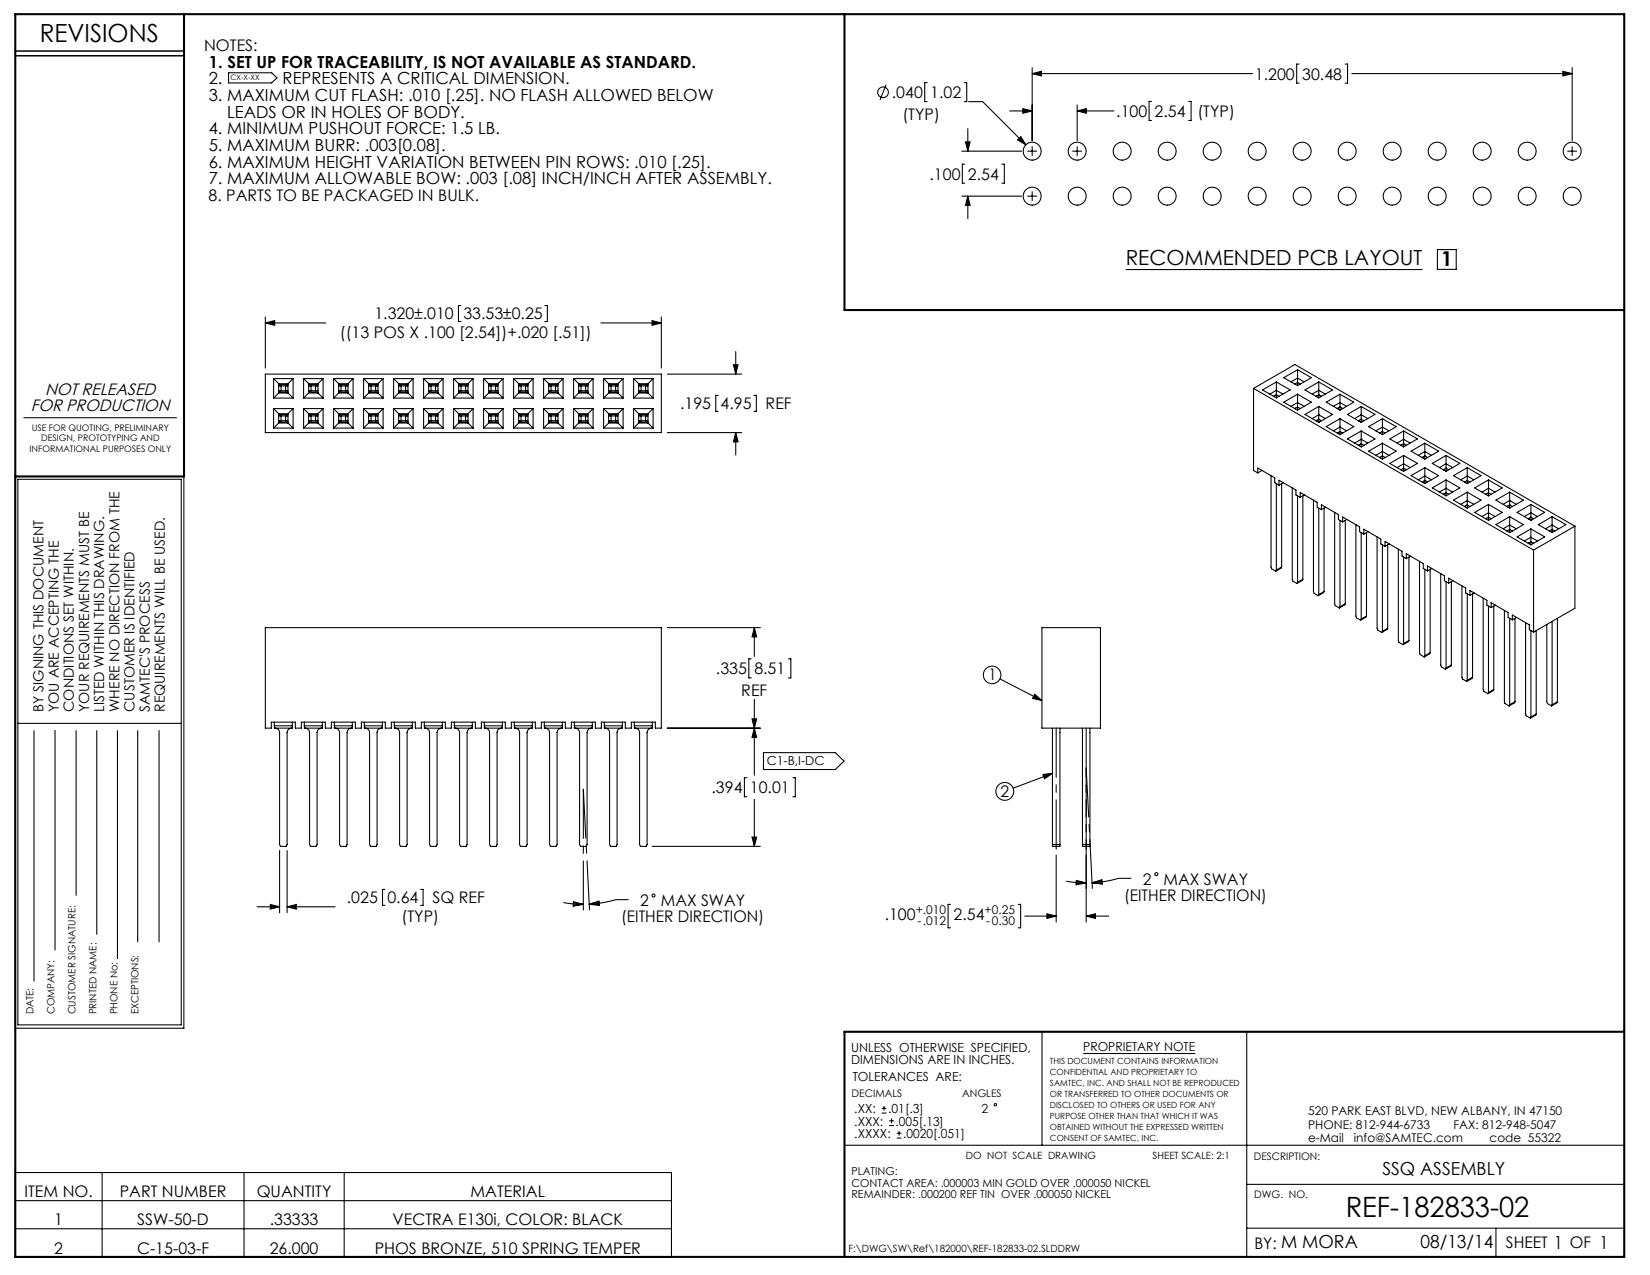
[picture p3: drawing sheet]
<svg xmlns="http://www.w3.org/2000/svg" width="279mm" height="216mm" viewBox="0 0 279 216" stroke-linecap="round" stroke-linejoin="round" font-family="sans-serif">
<g fill="none" stroke="#000" stroke-width=".18">
<path d="M38.7 12.3h7.3l.9 .9-.9 .8h-7.3zM150 14.3l-1 2.6M157 14h-.4v3.2h.4M163.3 14h.4v3.2h-.4M164 17.2h2.4l7.3 7.3M171 18.8h3.8M173.2 18.4l1.6 .4-1.6 .4zM174.8 12.5l1.6-.4v.8zM174.8 11.4v12.4M174.8 12.5h37.3M182.4 17.8v6M182.4 18.8h6.2"/>
<path d="M182.4 18.8l1.6-.4v.8zM195 17.2h-.4v3.2h.4M201.3 17.2h.4v3.2h-.4M220 10.9h-.4v3.2h.4M227.8 10.9h.4v3.2h-.4M228.9 12.5h37.3M264.6 12.1l1.6 .4-1.6 .4zM266.2 11.4v12.4M162.9 25.6h10.1M162.9 33.2h10.1M163.4 27.8h-.4v3.2h.4M163.5 24h.8l-.4 1.6z"/>
<path d="M163.9 21.8v3.8M163.9 33.2v3.8M163.9 33.2l.4 1.6h-.8zM169.7 27.8h.4v3.2h-.4M172.3 23.7l.6-.6 .8 1.4zM174 25.6h1.5M174 33.2h1.5M174.8 24.8v1.6M174.8 32.5v1.5M181.6 25.6h1.6M182.4 24.8v1.6M265.5 25.6h1.5"/>
<path d="M266.2 24.8v1.6M44.9 54.7l1.6-.4v.8zM44.9 53.7v8.6M44.9 54.7h10.3M78 51.7h-.4v2.7h.4M92.3 51.7h.4v2.7h-.4M101.8 54.7h10.2M110.4 54.3l1.6 .4-1.6 .4zM112 53.7v8.6M124.6 59.5v3.8M190.6 45.6h50.3M243.4 42.3h3.2v3.3h-3.2z"/>
<path d="M4 70.7h25.9M44.9 63.3h67.1v10h-67.1zM46.3 64.1h3.3M46.3 64.1v3.3M46.3 69.2v3.3M46.3 67.4h3.3M46.3 69.2h3.3M46.3 72.5h3.3M46.3 64.1l.9 .9M46.3 69.2l.9 .9M47.2 66.2h.4M47.2 65.4h.4"/>
<path d="M47.2 71.2h.4M47.2 70.4h.4M47.2 65.1h1.6M47.2 66.4h1.6M47.2 70.2h1.6M47.2 71.5h1.6M47.2 65h1.6M47.2 66.5l-.9 .9M47.2 65v1.5M47.2 70.1v1.5M47.2 71.6l-.9 .9M47.2 66.5h1.6"/>
<path d="M47.2 70.1h1.6M47.2 71.6h1.6M47.6 66.2h.8M47.6 65.4h.8M47.6 71.2h.8M47.6 70.4h.8M47.6 65.4v.8M47.6 70.4v.8M48.4 66.2h.4M48.4 65.4h.4M48.4 71.2h.4M48.4 70.4h.4"/>
<path d="M48.4 65.4v.8M48.4 70.4v.8M48.8 66.5l.8 .9M48.8 65v1.5M48.8 70.1v1.5M48.8 71.6l.8 .9M49.6 64.1v3.3M49.6 69.2v3.3M49.6 64.1l-.8 .9M49.6 69.2l-.8 .9M51.4 64.1h3.3M51.4 67.4h3.3"/>
<path d="M51.4 69.2h3.3M51.4 72.5h3.3M51.4 64.1v3.3M51.4 69.2v3.3M51.4 69.2l.9 .9M51.4 64.1l.9 .9M52.3 66.2h.4M52.3 65.4h.4M52.3 71.2h.4M52.3 70.4h.4M52.3 65.1h1.5M52.3 66.4h1.5"/>
<path d="M52.3 70.2h1.5M52.3 71.5h1.5M52.3 65h1.5M52.3 66.5l-.9 .9M52.3 65v1.5M52.3 70.1v1.5M52.3 71.6l-.9 .9M52.3 66.5h1.5M52.3 70.1h1.5M52.3 71.6h1.5M52.7 66.2h.7M52.7 65.4h.7"/>
<path d="M52.7 71.2h.7M52.7 70.4h.7M52.7 65.4v.8M52.7 70.4v.8M53.4 66.2h.4M53.4 65.4h.4M53.4 71.2h.4M53.4 70.4h.4M53.4 65.4v.8M53.4 70.4v.8M53.8 71.6l.9 .9M53.8 66.5l.9 .9"/>
<path d="M53.8 65v1.5M53.8 70.1v1.5M54.7 64.1v3.3M54.7 69.2v3.3M54.7 64.1l-.9 .9M54.7 69.2l-.9 .9M56.5 64.1h3.3M56.5 67.4h3.3M56.5 69.2h3.3M56.5 72.5h3.3M56.5 64.1v3.3M56.5 69.2v3.3"/>
<path d="M56.5 69.2l.9 .9M56.5 64.1l.9 .9M57.4 71.2h.4M57.4 70.4h.4M57.4 66.2h.4M57.4 65.4h.4M57.4 65.1h1.5M57.4 66.4h1.5M57.4 70.2h1.5M57.4 71.5h1.5M57.4 65h1.5M57.4 65v1.5"/>
<path d="M57.4 70.1v1.5M57.4 66.5l-.9 .9M57.4 71.6l-.9 .9M57.4 66.5h1.5M57.4 70.1h1.5M57.4 71.6h1.5M57.8 71.2h.7M57.8 70.4h.7M57.8 66.2h.7M57.8 65.4h.7M57.8 65.4v.8M57.8 70.4v.8"/>
<path d="M58.5 71.2h.4M58.5 70.4h.4M58.5 66.2h.4M58.5 65.4h.4M58.5 65.4v.8M58.5 70.4v.8M58.9 71.6l.9 .9M58.9 66.5l.9 .9M58.9 65v1.5M58.9 70.1v1.5M59.8 64.1v3.3M59.8 69.2v3.3"/>
<path d="M59.8 64.1l-.9 .9M59.8 69.2l-.9 .9M61.6 64.1h3.3M61.6 67.4h3.3M61.6 69.2h3.3M61.6 72.5h3.3M61.6 64.1v3.3M61.6 69.2v3.3M61.6 69.2l.8 .9M61.6 64.1l.8 .9M62.4 71.2h.4M62.4 70.4h.4"/>
<path d="M62.4 66.2h.4M62.4 65.4h.4M62.4 65.1h1.6M62.4 66.4h1.6M62.4 70.2h1.6M62.4 71.5h1.6M62.4 65h1.6M62.4 66.5l-.8 .9M62.4 65v1.5M62.4 70.1v1.5M62.4 71.6l-.8 .9M62.4 66.5h1.6"/>
<path d="M62.4 70.1h1.6M62.4 71.6h1.6M62.8 71.2h.8M62.8 70.4h.8M62.8 66.2h.8M62.8 65.4h.8M62.8 65.4v.8M62.8 70.4v.8M63.6 71.2h.4M63.6 70.4h.4M63.6 66.2h.4M63.6 65.4h.4"/>
<path d="M63.6 65.4v.8M63.6 70.4v.8M64 66.5l.9 .9M64 65v1.5M64 70.1v1.5M64 71.6l.9 .9M64.9 64.1v3.3M64.9 69.2v3.3M64.9 64.1l-.9 .9M64.9 69.2l-.9 .9M66.6 64.1h3.3M66.6 67.4h3.3"/>
<path d="M66.6 69.2h3.3M66.6 72.5h3.3M66.6 64.1v3.3M66.6 69.2v3.3M66.6 69.2l.9 .9M66.6 64.1l.9 .9M67.5 71.2h.4M67.5 70.4h.4M67.5 66.2h.4M67.5 65.4h.4M67.5 65.1h1.6M67.5 66.4h1.6"/>
<path d="M67.5 70.2h1.6M67.5 71.5h1.6M67.5 65h1.6M67.5 71.6l-.9 .9M67.5 65v1.5M67.5 70.1v1.5M67.5 66.5l-.9 .9M67.5 66.5h1.6M67.5 70.1h1.6M67.5 71.6h1.6M67.9 71.2h.8M67.9 70.4h.8"/>
<path d="M67.9 66.2h.8M67.9 65.4h.8M67.9 65.4v.8M67.9 70.4v.8M68.7 71.2h.4M68.7 70.4h.4M68.7 66.2h.4M68.7 65.4h.4M68.7 65.4v.8M68.7 70.4v.8M69.1 71.6l.8 .9M69.1 66.5l.8 .9"/>
<path d="M69.1 65v1.5M69.1 70.1v1.5M69.9 64.1v3.3M69.9 69.2v3.3M69.9 69.2l-.8 .9M69.9 64.1l-.8 .9M71.7 64.1h3.3M71.7 67.4h3.3M71.7 69.2h3.3M71.7 72.5h3.3M71.7 64.1v3.3M71.7 69.2v3.3"/>
<path d="M71.7 64.1l.9 .9M71.7 69.2l.9 .9M72.6 71.2h.4M72.6 70.4h.4M72.6 66.2h.4M72.6 65.4h.4M72.6 65.1h1.6M72.6 66.4h1.6M72.6 70.2h1.6M72.6 71.5h1.6M72.6 65h1.6M72.6 66.5l-.9 .9"/>
<path d="M72.6 71.6l-.9 .9M72.6 65v1.5M72.6 70.1v1.5M72.6 66.5h1.6M72.6 70.1h1.6M72.6 71.6h1.6M73 71.2h.8M73 70.4h.8M73 66.2h.8M73 65.4h.8M73 65.4v.8M73 70.4v.8"/>
<path d="M73.8 71.2h.4M73.8 70.4h.4M73.8 66.2h.4M73.8 65.4h.4M73.8 65.4v.8M73.8 70.4v.8M74.2 66.5l.8 .9M74.2 65v1.5M74.2 70.1v1.5M74.2 71.6l.8 .9M75 64.1v3.3M75 69.2v3.3"/>
<path d="M75 64.1l-.8 .9M75 69.2l-.8 .9M76.8 64.1h3.3M76.8 67.4h3.3M76.8 69.2h3.3M76.8 72.5h3.3M76.8 64.1v3.3M76.8 69.2v3.3M76.8 69.2l.9 .9M76.8 64.1l.9 .9M77.7 71.2h.4M77.7 70.4h.4"/>
<path d="M77.7 66.2h.4M77.7 65.4h.4M77.7 65.1h1.5M77.7 66.4h1.5M77.7 70.2h1.5M77.7 71.5h1.5M77.7 65h1.5M77.7 66.5l-.9 .9M77.7 65v1.5M77.7 70.1v1.5M77.7 71.6l-.9 .9M77.7 66.5h1.5"/>
<path d="M77.7 70.1h1.5M77.7 71.6h1.5M78.1 71.2h.7M78.1 70.4h.7M78.1 66.2h.7M78.1 65.4h.7M78.1 65.4v.8M78.1 70.4v.8M78.8 71.2h.4M78.8 70.4h.4M78.8 66.2h.4M78.8 65.4h.4"/>
<path d="M78.8 65.4v.8M78.8 70.4v.8M79.2 71.6l.9 .9M79.2 66.5l.9 .9M79.2 65v1.5M79.2 70.1v1.5M80.1 64.1v3.3M80.1 69.2v3.3M80.1 64.1l-.9 .9M80.1 69.2l-.9 .9M81.9 64.1h3.3M81.9 67.4h3.3"/>
<path d="M81.9 69.2h3.3M81.9 72.5h3.3M81.9 64.1v3.3M81.9 69.2v3.3M81.9 69.2l.9 .9M81.9 64.1l.9 .9M82.8 71.2h.4M82.8 70.4h.4M82.8 66.2h.4M82.8 65.4h.4M82.8 65.1h1.5M82.8 66.4h1.5"/>
<path d="M82.8 70.2h1.5M82.8 71.5h1.5M82.8 65h1.5M82.8 66.5l-.9 .9M82.8 71.6l-.9 .9M82.8 65v1.5M82.8 70.1v1.5M82.8 66.5h1.5M82.8 70.1h1.5M82.8 71.6h1.5M83.2 71.2h.7M83.2 70.4h.7"/>
<path d="M83.2 66.2h.7M83.2 65.4h.7M83.2 65.4v.8M83.2 70.4v.8M83.9 71.2h.4M83.9 70.4h.4M83.9 66.2h.4M83.9 65.4h.4M83.9 65.4v.8M83.9 70.4v.8M84.3 66.5l.9 .9M84.3 65v1.5"/>
<path d="M84.3 70.1v1.5M84.3 71.6l.9 .9M85.2 64.1v3.3M85.2 69.2v3.3M85.2 64.1l-.9 .9M85.2 69.2l-.9 .9M87 64.1h3.3M87 67.4h3.3M87 69.2h3.3M87 72.5h3.3M87 64.1v3.3M87 69.2v3.3"/>
<path d="M87 69.2l.8 .9M87 64.1l.8 .9M87.8 71.2h.4M87.8 70.4h.4M87.8 66.2h.4M87.8 65.4h.4M87.8 65.1h1.6M87.8 66.4h1.6M87.8 70.2h1.6M87.8 71.5h1.6M87.8 65h1.6M87.8 66.5l-.8 .9"/>
<path d="M87.8 71.6l-.8 .9M87.8 65v1.5M87.8 70.1v1.5M87.8 66.5h1.6M87.8 70.1h1.6M87.8 71.6h1.6M88.2 71.2h.8M88.2 70.4h.8M88.2 66.2h.8M88.2 65.4h.8M88.2 65.4v.8M88.2 70.4v.8"/>
<path d="M89 71.2h.4M89 70.4h.4M89 66.2h.4M89 65.4h.4M89 65.4v.8M89 70.4v.8M89.4 71.6l.9 .9M89.4 66.5l.9 .9M89.4 65v1.5M89.4 70.1v1.5M90.3 64.1v3.3M90.3 69.2v3.3"/>
<path d="M90.3 64.1l-.9 .9M90.3 69.2l-.9 .9M92 64.1h3.3M92 67.4h3.3M92 69.2h3.3M92 72.5h3.3M92 64.1v3.3M92 69.2v3.3M92 69.2l.9 .9M92 64.1l.9 .9M92.9 66.2h.4M92.9 65.4h.4"/>
<path d="M92.9 71.2h.4M92.9 70.4h.4M92.9 65.1h1.6M92.9 66.4h1.6M92.9 70.2h1.6M92.9 71.5h1.6M92.9 65h1.6M92.9 71.6l-.9 .9M92.9 66.5l-.9 .9M92.9 65v1.5M92.9 70.1v1.5M92.9 66.5h1.6"/>
<path d="M92.9 70.1h1.6M92.9 71.6h1.6M93.3 66.2h.8M93.3 65.4h.8M93.3 71.2h.8M93.3 70.4h.8M93.3 65.4v.8M93.3 70.4v.8M94.1 66.2h.4M94.1 65.4h.4M94.1 71.2h.4M94.1 70.4h.4"/>
<path d="M94.1 65.4v.8M94.1 70.4v.8M94.5 71.6l.8 .9M94.5 66.5l.8 .9M94.5 65v1.5M94.5 70.1v1.5M95.3 64.1v3.3M95.3 69.2v3.3M95.3 69.2l-.8 .9M95.3 64.1l-.8 .9M97.1 64.1h3.3M97.1 67.4h3.3"/>
<path d="M97.1 69.2h3.3M97.1 72.5h3.3M97.1 64.1v3.3M97.1 69.2v3.3M97.1 64.1l.9 .9M97.1 69.2l.9 .9M98 71.2h.4M98 70.4h.4M98 66.2h.4M98 65.4h.4M98 65.1h1.6M98 66.4h1.6"/>
<path d="M98 70.2h1.6M98 71.5h1.6M98 71.6l-.9 .9M98 65h1.6M98 66.5l-.9 .9M98 65v1.5M98 70.1v1.5M98 66.5h1.6M98 70.1h1.6M98 71.6h1.6M98.4 71.2h.8M98.4 70.4h.8"/>
<path d="M98.4 66.2h.8M98.4 65.4h.8M98.4 65.4v.8M98.4 70.4v.8M99.2 71.2h.4M99.2 70.4h.4M99.2 66.2h.4M99.2 65.4h.4M99.2 65.4v.8M99.2 70.4v.8M99.6 66.5l.8 .9M99.6 71.6l.8 .9"/>
<path d="M99.6 65v1.5M99.6 70.1v1.5M100.4 64.1v3.3M100.4 69.2v3.3M100.4 69.2l-.8 .9M100.4 64.1l-.8 .9M102.2 64.1h3.3M102.2 67.4h3.3M102.2 69.2h3.3M102.2 72.5h3.3M102.2 64.1v3.3M102.2 69.2v3.3"/>
<path d="M102.2 64.1l.9 .9M102.2 69.2l.9 .9M103.1 66.2h.4M103.1 65.4h.4M103.1 71.2h.4M103.1 70.4h.4M103.1 65.1h1.5M103.1 66.4h1.5M103.1 70.2h1.5M103.1 71.5h1.5M103.1 66.5l-.9 .9M103.1 65h1.5"/>
<path d="M103.1 65v1.5M103.1 70.1v1.5M103.1 71.6l-.9 .9M103.1 66.5h1.5M103.1 70.1h1.5M103.1 71.6h1.5M103.5 66.2h.7M103.5 65.4h.7M103.5 71.2h.7M103.5 70.4h.7M103.5 65.4v.8M103.5 70.4v.8"/>
<path d="M104.2 66.2h.4M104.2 65.4h.4M104.2 71.2h.4M104.2 70.4h.4M104.2 65.4v.8M104.2 70.4v.8M104.6 66.5l.9 .9M104.6 65v1.5M104.6 70.1v1.5M104.6 71.6l.9 .9M105.5 64.1v3.3M105.5 69.2v3.3"/>
<path d="M105.5 64.1l-.9 .9M105.5 69.2l-.9 .9M107.3 64.1h3.3M107.3 67.4h3.3M107.3 69.2h3.3M107.3 72.5h3.3M107.3 64.1v3.3M107.3 69.2v3.3M107.3 69.2l.9 .9M107.3 64.1l.9 .9M108.2 66.2h.4M108.2 65.4h.4"/>
<path d="M108.2 71.2h.4M108.2 70.4h.4M108.2 65.1h1.5M108.2 66.4h1.5M108.2 70.2h1.5M108.2 71.5h1.5M108.2 65h1.5M108.2 66.5l-.9 .9M108.2 65v1.5M108.2 70.1v1.5M108.2 66.5h1.5M108.2 70.1h1.5"/>
<path d="M108.2 71.6l-.9 .9M108.2 71.6h1.5M108.6 66.2h.7M108.6 65.4h.7M108.6 71.2h.7M108.6 70.4h.7M108.6 65.4v.8M108.6 70.4v.8M109.3 66.2h.4M109.3 65.4h.4M109.3 71.2h.4M109.3 70.4h.4"/>
<path d="M109.3 65.4v.8M109.3 70.4v.8M109.7 71.6l.9 .9M109.7 66.5l.9 .9M109.7 65v1.5M109.7 70.1v1.5M110.6 64.1v3.3M110.6 69.2v3.3M110.6 64.1l-.9 .9M110.6 69.2l-.9 .9M113 63.3h12.6M113 73.3h12.6"/>
<path d="M121.6 66.9h-.4v2.8h.4M124.2 61.8h.8l-.4 1.5zM124.6 73.3l.4 1.5h-.8zM124.6 73.3v3.8M127.7 66.9h.4v2.8h-.4M212.3 65.8v13.9l.7 .4M212.3 65.8l47.4 27.3M212.3 65.8l7-4.1 47.4 27.4M213.7 79.7l-.7 .4M215 66.7l1.1-.6 1.1 .6M215.7 67.1l.4-.3 .5 .3M215.8 67v.2"/>
<path d="M216.1 64.7v2.7M216.1 64.7l2.4 1.3-2.4 1.4M216.1 64.7l-2.3 1.3 2.3 1.4M218.6 68.8l1.1-.6 1.1 .6M218.6 64.7l1.1-.7 1.1 .7M219.3 65l.4-.2 .5 .2M219.3 69.2l.4-.3 .5 .3M219.4 65v.1M219.4 69.1v.2M219.7 62.6v2.7M219.7 66.8v2.7M219.7 62.6l2.4 1.4-2.4 1.3"/>
<path d="M219.7 62.6l-2.3 1.4 2.3 1.3M219.7 66.8l2.4 1.3-2.4 1.4M219.7 66.8l-2.3 1.3 2.3 1.4M222.2 70.9l1.1-.7 1.1 .7M222.2 66.7l1.1-.6 1.1 .6M222.8 71.3l.5-.3 .5 .3M222.8 67.1l.5-.3 .5 .3M223 67v.2M223 71.2v.1M223.3 64.7v2.7M223.3 68.8v2.7M223.3 64.7l2.3 1.3-2.3 1.4"/>
<path d="M223.3 64.7l-2.3 1.3 2.3 1.4M223.3 68.8l2.3 1.4-2.3 1.3M223.3 68.8l-2.3 1.4 2.3 1.3M225.8 73l1.1-.7 1.1 .7M225.8 68.8l1.1-.6 1.1 .6M226.4 73.3l.5-.2 .5 .2M226.4 69.2l.5-.3 .5 .3M226.6 69.1v.2M226.6 73.3v.1M226.9 66.8v2.7M226.9 70.9v2.7M226.9 66.8l-2.3 1.3 2.3 1.4"/>
<path d="M226.9 70.9l2.3 1.4-2.3 1.3M226.9 66.8l2.3 1.3-2.3 1.4M226.9 70.9l-2.3 1.4 2.3 1.3M229.4 75l1.1-.6 1.1 .6M229.4 70.9l1.1-.7 1.1 .7M230 75.4l.5-.3 .5 .3M230 71.3l.5-.3 .5 .3M230.2 71.2v.1M230.2 75.3v.2M230.5 68.8v2.7M230.5 73v2.7M230.5 68.8l-2.3 1.4 2.3 1.3"/>
<path d="M230.5 73l2.3 1.3-2.3 1.4M230.5 73l-2.3 1.3 2.3 1.4M230.5 68.8l2.3 1.4-2.3 1.3M233 77.1l1.1-.6 1.1 .6M233 73l1.1-.7 1.1 .7M233.6 77.5l.5-.3 .5 .3M233.6 73.3l.5-.2 .5 .2M233.7 73.3v.1M233.7 77.4v.1M234.1 70.9v2.7M234.1 75v2.7M234.1 70.9l-2.3 1.4 2.3 1.3"/>
<path d="M234.1 75l2.3 1.4-2.3 1.3M234.1 75l-2.3 1.4 2.3 1.3M234.1 70.9l2.3 1.4-2.3 1.3M236.6 79.2l1.1-.7 1.1 .7M236.6 75l1.1-.6 1.1 .6M237.2 79.5l.5-.2 .4 .2M237.2 75.4l.5-.3 .4 .3M237.3 75.3v.2M237.3 79.5v.1M237.7 73v2.7M237.7 77.1v2.7M237.7 77.1l2.3 1.4-2.3 1.3"/>
<path d="M237.7 77.1l-2.4 1.4 2.4 1.3M237.7 73l2.3 1.3-2.3 1.4M237.7 73l-2.4 1.3 2.4 1.4M240.2 77.1l1.1-.6 1.1 .6M240.8 77.5l.5-.3 .4 .3M240.9 77.4v.1M241.3 75v2.7M241.3 79.2v2.7M241.3 79.2l2.3 1.3-2.3 1.4M241.3 79.2l-2.4 1.3 2.4 1.4M241.3 75l-2.4 1.4 2.4 1.3M241.3 75l2.3 1.4-2.3 1.3"/>
<path d="M243.8 79.2l1.1-.7 1.1 .7M244.4 79.5l.5-.2 .4 .2M244.5 79.5v.1M244.9 77.1v2.7M244.9 77.1l-2.4 1.4 2.4 1.3M244.9 77.1l2.3 1.4-2.3 1.3M248.5 79.2v2.7M248.5 79.2l2.3 1.3-2.3 1.4M248.5 79.2l-2.4 1.3 2.4 1.4M2.6 80.7h28.5v93.4h-28.5zM3 81.2h27.7v92.3h-27.7zM213 80.1v-.8l2.9 1.6v.8l.7 .5"/>
<path d="M215.2 80.5v15.5l.1 .3 .7 .4M216.1 81.9v14.6M216.1 96.5l-.1 .2M216.6 82.2v-.9l2.8 1.7v.8l.8 .4M217 96l-.9 .5M217 81.9v14.1M217 96l-.1 .2-.9 .5M217.3 81.7l-.7 .5M218.8 82.6v15.5l.1 .3 .7 .4M219.7 84v14.6M219.7 98.6l-.1 .2M220.2 84.2v-.8l2.8 1.7v.8l.8 .4"/>
<path d="M220.6 98.1l-.9 .5M220.6 84v14.1M220.6 98.1l-.1 .2-.9 .5M220.9 83.8l-.7 .4M222.4 84.7v15.5l.1 .3 .7 .4M223.3 86v14.7M223.8 86.3v-.8l2.8 1.6v.9l.8 .4M224.2 86v14.2M224.5 85.9l-.7 .4M226 86.8v15.4l.1 .3 .7 .4M226.9 88.1v14.7M227.4 88.4v-.9l2.8 1.7v.8l.7 .4"/>
<path d="M227.8 88.1v14.1M228.1 88l-.7 .4M229.6 88.8v15.5l.1 .3 .7 .4M230.5 90.2v14.6M230.9 90.4v-.8l2.9 1.7v.8l.7 .4M231.4 90.2v14.1M231.7 90l-.8 .4M233.2 90.9v15.5l.1 .3 .7 .4M234.1 92.3v14.6M234.5 92.5v-.8l2.9 1.7v.8l.7 .4M235 92.3v14.1M235.3 92.1l-.8 .4"/>
<path d="M236.8 93v15.5l.1 .3 .7 .4M237.7 94.3v14.7M238.1 94.6v-.8l2.9 1.6v.9l.7 .4M238.6 94.3v14.2M238.8 94.2l-.7 .4M240.2 81.2l1.1-.6 1.1 .6M240.4 95.1v15.4l.1 .3 .7 .4M240.8 81.6l.5-.2 .4 .2M240.9 81.6v.1M241.3 96.4v14.7M241.7 96.7v-.9l2.9 1.7v.8l.7 .4M242.2 96.4v14.1"/>
<path d="M242.4 96.3l-.7 .4M243.8 83.3l1.1-.6 1.1 .6M244 97.1v15.5l.1 .3 .7 .4M244.4 83.7l.5-.3 .4 .3M244.5 83.6v.2M244.9 81.3v2.7M244.9 98.5v14.6M244.9 81.3l2.3 1.3-2.3 1.4M244.9 81.3l-2.4 1.3 2.4 1.4M245.3 98.7v-.8l2.9 1.7v.8l.7 .4M245.8 98.5v14.1M246 98.3l-.7 .4"/>
<path d="M247.3 85.4l1.2-.6 1.1 .6M247.3 81.2l1.2-.6 1.1 .6M247.6 99.2v15.5l.1 .3 .7 .4M248 85.8l.5-.3 .4 .3M248 81.6l.5-.2 .4 .2M248.1 81.6v.1M248.1 85.7v.1M248.5 83.3v2.7M248.5 83.3l2.3 1.4-2.3 1.3M248.5 83.3l-2.4 1.4 2.4 1.3M250.9 87.5l1.1-.7 1.2 .7M250.9 83.3l1.1-.6 1.2 .6"/>
<path d="M251.6 87.8l.4-.2 .5 .2M251.6 83.7l.4-.3 .5 .3M251.7 83.6v.2M251.7 87.8v.1M252 81.3v2.7M252 85.4v2.7M252 85.4l2.4 1.4-2.4 1.3M252 85.4l-2.3 1.4 2.3 1.3M252 81.3l2.4 1.3-2.4 1.4M252 81.3l-2.3 1.3 2.3 1.4M254.5 89.5l1.1-.6 1.2 .6M254.5 85.4l1.1-.6 1.2 .6"/>
<path d="M255.2 89.9l.4-.3 .5 .3M255.2 85.8l.4-.3 .5 .3M255.3 85.7v.1M255.3 89.8v.2M255.6 83.3v2.7M255.6 87.5v2.7M255.6 87.5l2.4 1.3-2.4 1.4M255.6 87.5l-2.3 1.3 2.3 1.4M255.6 83.3l2.4 1.4-2.4 1.3M255.6 83.3l-2.3 1.4 2.3 1.3M258.1 91.6l1.1-.6 1.1 .6M258.1 87.5l1.1-.7 1.1 .7"/>
<path d="M258.8 92l.4-.3 .5 .3M258.8 87.8l.4-.2 .5 .2M258.9 87.8v.1M258.9 91.9v.2M259.2 85.4v2.7M259.2 89.6v2.7M259.2 89.6l2.4 1.3-2.4 1.4M259.2 89.6l-2.3 1.3 2.3 1.4M259.2 85.4l2.4 1.4-2.4 1.3M259.2 85.4l-2.3 1.4 2.3 1.3M259.7 93.1v13.9M261.7 89.5l1.1-.6 1.1 .6"/>
<path d="M262.4 89.9l.4-.3 .5 .3M262.5 89.8v.2M262.8 87.5v2.7M262.8 87.5l2.4 1.3-2.4 1.4M262.8 87.5l-2.3 1.3 2.3 1.4M266.7 89.1l-7 4M266.7 89.1v13.9l-7 4M44.9 106.3h67.1v17h-1v-1h-4.1v1h-1v-1h-4.1v1h-1v-1h-4.1v1h-1v-1h-4v1h-1.1v-1h-4v1h-1v-1h-4.1v1h-1v-1h-4.1v1h-1v-1h-4.1v1h-1v-1h-4v1h-1.1v-1h-4v1h-1v-1h-4.1v1h-1v-1h-4.1v1h-1v-1h-4.1v1h-1zM113 106.3h15.7M127.2 111.6h-.4v3.2h.4M127.7 106.3l.4 1.6h-.8zM127.7 106.3v4.9"/>
<path d="M127.7 118.4v12.9M133.5 111.6h.4v3.2h-.4M169.3 115l7.1 3.6M175.2 117.6l1.2 1-1.5-.3zM176.4 106.3h9.9v17h-9.9zM223.3 100.7l-.1 .2M224.2 100.2l-.9 .5M224.2 100.2l-.1 .2-.9 .5M226.9 102.8l-.1 .1M227.8 102.2l-.9 .6M227.8 102.2l-.1 .2-.9 .5M230.5 104.8l-.1 .2"/>
<path d="M231.4 104.3l-.9 .5M231.4 104.3l-.1 .2-.9 .5M234.1 106.9l-.1 .2M235 106.4l-.9 .5M235 106.4l-.1 .2-.9 .5M237.7 109l-.1 .2M238.6 108.5l-.9 .5M238.6 108.5l-.1 .2-.9 .5M241.3 111.1l-.1 .1M242.2 110.5l-.9 .6M242.2 110.5l-.1 .2-.9 .5M244.9 113.1l-.1 .2"/>
<path d="M245.8 112.6l-.9 .5M245.8 112.6l-.1 .2-.9 .5M248.5 100.6v14.6M248.5 115.2l-.1 .2M248.9 100.8v-.8l2.9 1.6v.9l.7 .4M249.4 114.7l-.9 .5M249.4 100.6v14.1M249.4 114.7l-.1 .2-.9 .5M249.6 100.4l-.7 .4M251.2 101.3v15.5l.1 .3 .6 .4M252 102.6v14.7M252 117.3l-.1 .2"/>
<path d="M252.5 102.9v-.8l2.9 1.6v.8l.7 .5M252.9 116.8l-.9 .5M252.9 102.6v14.2M252.9 116.8l-.1 .1-.9 .6M253.2 102.5l-.7 .4M254.7 103.4v15.4l.1 .3 .7 .4M255.6 104.7v14.6M255.6 119.3l-.1 .2M256.1 105v-.9l2.9 1.7v.8l.7 .4M256.5 118.8l-.9 .5M256.5 104.7v14.1M256.5 118.8l-.1 .2-.9 .5"/>
<path d="M256.8 104.5l-.7 .5M258.3 105.4v15.5l.1 .3 .7 .4M259.2 106.8v14.6M260.1 106.8v14.1M261.9 105.7v13.1l.1 .3 .7 .4M262.8 105.2v14.1M262.8 119.3l-.1 .2M263.7 118.8l-.9 .5M263.7 104.7v14.1M263.7 118.8l-.1 .2-.9 .5M3 122.5h27.7M5.8 123.7v42.4"/>
<path d="M9.3 123.7v37.2M12.9 123.7v27.9M16.4 123.7v34.5M19.9 123.7v38.6M23.3 123.7v35.8M26.9 123.7v35.8M46.5 122.3v1h3v-1M46.5 122.9h3M46.6 123.3a.76 .76 0 0 1 .7 .8v18.9l.2 .3h1l.1-.3v-18.9a.76 .76 0 0 1 .8-.8M51.5 122.3v1h3.1v-1M51.5 122.9h3.1M51.7 123.3a.76 .76 0 0 1 .7 .8v18.9l.2 .3h1l.1-.3v-18.9a.76 .76 0 0 1 .8-.8"/>
<path d="M56.6 122.3v1h3.1v-1M56.6 122.9h3.1M56.7 123.3a.76 .76 0 0 1 .8 .8v18.9l.1 .3h1l.2-.3v-18.9a.76 .76 0 0 1 .7-.8M61.7 122.3v1h3v-1M61.7 122.9h3M61.8 123.3a.76 .76 0 0 1 .8 .8v18.9l.1 .3h1l.2-.3v-18.9a.76 .76 0 0 1 .7-.8M66.8 122.3v1h3v-1M66.8 122.9h3M66.9 123.3a.76 .76 0 0 1 .8 .8v18.9l.1 .3h1l.1-.3v-18.9a.76 .76 0 0 1 .8-.8M71.9 122.3v1h3v-1M71.9 122.9h3M72 123.3a.76 .76 0 0 1 .7 .8v18.9l.2 .3h1l.1-.3v-18.9a.76 .76 0 0 1 .8-.8"/>
<path d="M76.9 122.3v1h3.1v-1M76.9 122.9h3.1M77.1 123.3a.76 .76 0 0 1 .7 .8v18.9l.2 .3h1l.1-.3v-18.9a.76 .76 0 0 1 .8-.8M82 122.3v1h3.1v-1M82 122.9h3.1M82.1 123.3a.76 .76 0 0 1 .8 .8v18.9l.1 .3h1l.2-.3v-18.9a.76 .76 0 0 1 .7-.8M87.1 122.3v1h3v-1M87.1 122.9h3M87.2 123.3a.76 .76 0 0 1 .8 .8v18.9l.1 .3h1l.2-.3v-18.9a.76 .76 0 0 1 .7-.8M92.2 122.3v1h3v-1M92.2 122.9h3M92.3 123.3a.76 .76 0 0 1 .8 .8v18.9l.1 .3h1l.1-.3v-18.9a.76 .76 0 0 1 .8-.8"/>
<path d="M97.3 122.3v1h3v-1M97.3 122.9h3M97.4 123.3a.76 .76 0 0 1 .7 .8v18.9l.2 .3h1l.1-.3v-18.9a.76 .76 0 0 1 .8-.8M102.3 122.3v1h3.1v-1M102.3 122.9h3.1M102.5 123.3a.76 .76 0 0 1 .7 .8v18.9l.2 .3h1l.1-.3v-18.9a.76 .76 0 0 1 .8-.8M107.4 122.3v1h3.1v-1M107.4 122.9h3.1M107.5 123.3a.76 .76 0 0 1 .8 .8v18.9l.1 .3h1l.2-.3v-18.9a.76 .76 0 0 1 .7-.8M113 123.3h15.7M126.5 131.7h-.4v3.2h.4M127.3 121.7h.8l-.4 1.6z"/>
<path d="M127.7 123.3l.4 1.6h-.8zM127.7 135.3v8M129.3 127.4h12.1l1.5 1.5-1.5 1.4h-12.1zM134.3 131.7h.4v3.2h-.4M176.6 131.1l1.6-.1-1.3 .9zM178.2 123.3v20h1.3v-20M178.2 131l-6.6 2.5M183.3 123.3v20h1.3v-20M259.2 121.4l-.1 .2M260.1 120.9l-.9 .5M260.1 120.9l-.1 .2-.9 .5M43.5 153.6h3.8"/>
<path d="M45.8 153.2l1.5 .4-1.5 .3zM47.3 144v10.6M48.6 153.6l1.6-.4v.7zM48.6 144v10.6M48.6 153.6h8.1M65.2 150.6h-.4v2.7h.4M71.2 150.6h.4v2.7h-.4M95.4 152.8l3.4 .3M97.1 152.9l1.7 .2M97.1 152.7l1.7 .4-1.7 .3zM98.8 153.1l-1.7 .1M99.8 153.1l1.6-.5 .1 .7z"/>
<path d="M99.8 153.1h1.7M101.4 152.8l-1.6 .3M106.4 152.3a14.1 14.1 0 0 0-4.4 .6l-2.2 .2M110.4 143.3h18.3M127.3 141.7h.8l-.4 1.6zM161 153.1h-.5v4h.5M172.4 153.1h.4v4h-.4M173.5 155.1h5.3M177.3 154.7l1.5 .4-1.5 .4zM178.2 143h1.3M178.8 144.8v11.3M180.6 149.2l3.3 .3"/>
<path d="M182.2 149.3l1.7 .2M182.3 149.1l1.6 .4-1.7 .3zM183.3 143h1.3M183.9 144.8v11.3M183.9 155.1h3.8M183.9 149.5l-1.7 .1M183.9 155.1l1.6-.4v.8zM184.9 149.5l1.7-.5v.7zM184.9 149.5h1.7M186.6 149.2l-1.7 .3M191.5 148.7a14.2 14.2 0 0 0-4.3 .5l-2.3 .3M176.5 174.7v19.2"/>
<path d="M183.4 178.4h19M211.1 174.7v38.1M2.6 198.5h111.1v14.3h-111.1zM17.3 198.5v14.3M41.3 198.5v14.3M58.3 198.5v14.3M143 193.9h132M149.3 188.5h.8M149.3 187.7h.8M149.7 187.3v.8M150.6 190.6h.8M150.6 189.8h.8"/>
<path d="M151 189.4v.8M151.8 192.7h.8M151.8 191.9h.8M152.2 191.5v.8M2.6 203.3h111.1M2.6 208.1h111.1M211.1 208h63.9M211.1 200.6h63.9M253.3 208v4.8"/>
<circle cx="149.5" cy="15.6" r=".9"/>
<circle cx="174.8" cy="33.2" r="1.52"/>
<circle cx="174.8" cy="25.6" r="1.52"/>
<circle cx="182.4" cy="33.2" r="1.52"/>
<circle cx="182.4" cy="25.6" r="1.52"/>
<circle cx="190" cy="33.2" r="1.52"/>
<circle cx="190" cy="25.6" r="1.52"/>
<circle cx="197.6" cy="25.6" r="1.52"/>
<circle cx="197.6" cy="33.2" r="1.52"/>
<circle cx="205.3" cy="25.6" r="1.52"/>
<circle cx="205.3" cy="33.2" r="1.52"/>
<circle cx="212.9" cy="25.6" r="1.52"/>
<circle cx="212.9" cy="33.2" r="1.52"/>
<circle cx="220.5" cy="25.6" r="1.52"/>
<circle cx="220.5" cy="33.2" r="1.52"/>
<circle cx="228.1" cy="33.2" r="1.52"/>
<circle cx="228.1" cy="25.6" r="1.52"/>
<circle cx="235.7" cy="25.6" r="1.52"/>
<circle cx="235.7" cy="33.2" r="1.52"/>
<circle cx="243.4" cy="25.6" r="1.52"/>
<circle cx="243.4" cy="33.2" r="1.52"/>
<circle cx="251" cy="33.2" r="1.52"/>
<circle cx="251" cy="25.6" r="1.52"/>
<circle cx="258.6" cy="33.2" r="1.52"/>
<circle cx="258.6" cy="25.6" r="1.52"/>
<circle cx="266.2" cy="25.6" r="1.52"/>
<circle cx="266.2" cy="33.2" r="1.52"/>
<circle cx="168" cy="114.3" r="1.49"/>
<circle cx="170.1" cy="134" r="1.51"/>
<circle cx="110.7" cy="151.6" r=".26"/>
<circle cx="195.8" cy="148" r=".26"/>
<circle cx="168.6" cy="187.1" r=".2"/>
</g>
<path d="M2.6 8.6h28.6M2.6 9.4h28.6" fill="none" stroke="#000" stroke-width=".25"/>
<path d="M2.6 2.4h272.4v210.4h-272.4zM31.2 2.4v78.3h-28.6M143 2.4v50.1h132M275 174.7h-132v38.1" fill="none" stroke="#000" stroke-width=".35"/>
<path d="M98.8 133.7l1 20.4M183.9 130l1.1 20.4M98.8 154.1v-20.4M178.8 143.8v-20.5M183.9 143.8v-20.5M183.9 150.5v-20.5" fill="none" stroke="#000" stroke-width=".18" stroke-dasharray="15.2 1.3 1.3 1.3" stroke-dashoffset="6.9"/>
<g fill="#000">
<path d="M174.8 12.5l1.6-.4v.8zM264.6 12.1l1.6 .4-1.6 .4zM173.2 18.4l1.6 .4-1.6 .4zM182.4 18.8l1.6-.4v.8zM163.5 24h.8l-.4 1.6zM163.9 33.2l.4 1.6h-.8zM172.3 23.7l1.4 .8-.8-1.4z"/>
<path d="M44.9 54.7l1.6-.4v.8zM110.4 54.3l1.6 .4-1.6 .4zM124.2 61.8h.8l-.4 1.5zM124.6 73.3l.4 1.5h-.8z"/>
<path d="M175.2 117.6l1.2 1-1.5-.3zM176.6 131.1l1.6-.1-1.3 .9z"/>
<path d="M45.8 153.2l1.5 .4-1.5 .3zM48.6 153.6l1.6-.4v.7zM127.7 106.3l.4 1.6h-.8zM127.3 121.7h.8l-.4 1.6zM127.7 123.3l.4 1.6h-.8zM127.3 141.7h.8l-.4 1.6zM177.3 154.7l1.5 .4-1.5 .4zM183.9 155.1l1.6-.4v.8z"/>
</g>
<text font-size="4.7" x="227.9" y="206.1">REF-182833-02</text>
<text font-size="4.2" x="6.7" y="7.1">REVISIONS</text>
<g font-size="3.5">
<text x="190.6" y="44.9">RECOMMENDED PCB LAYOUT</text>
<text x="244" y="45.1">1</text>
</g>
<g font-size="3">
<text x="234.1" y="199">SSQ ASSEMBLY</text>
<text x="240.5" y="211.4">08/13/14</text>
</g>
<g font-size="2.8">
<text x="35.4" y="11.4">1. SET UP FOR TRACEABILITY, IS NOT AVAILABLE AS STANDARD.</text>
<text x="35.3" y="14.3">2.</text>
<text x="35.3" y="17.1">3. MAXIMUM CUT FLASH: .010 [.25]. NO FLASH ALLOWED BELOW</text>
<text x="47.8" y="14.3">REPRESENTS A CRITICAL DIMENSION.</text>
<text x="35.3" y="22.7">4. MINIMUM PUSHOUT FORCE: 1.5 LB.</text>
<text x="38.5" y="19.9">LEADS OR IN HOLES OF BODY.</text>
<text x="35.3" y="25.5">5. MAXIMUM BURR: .003[0.08].</text>
<text x="35.3" y="28.4">6. MAXIMUM HEIGHT VARIATION BETWEEN PIN ROWS: .010 [.25].</text>
<text x="35.3" y="31.2">7. MAXIMUM ALLOWABLE BOW: .003 [.08] INCH/INCH AFTER ASSEMBLY.</text>
<text x="5.2" y="69.6">FOR PRODUCTION</text>
<text x="7.6" y="66.9">NOT RELEASED</text>
</g>
<g font-size="2.7">
<text x="34.6" y="8.6">NOTES:</text>
<text x="151" y="16.6">.040</text>
<text x="157.5" y="16.6">1.02</text>
<text x="212.5" y="13.5">1.200</text>
<text x="220.5" y="13.5">30.48</text>
<text x="152.8" y="20.3">(TYP)</text>
<text x="189" y="19.8">.100</text>
<text x="195.5" y="19.8">2.54</text>
<text x="202.8" y="19.8">(TYP)</text>
<text x="35.3" y="34">8. PARTS TO BE PACKAGED IN BULK.</text>
<text x="157.4" y="30.4">.100</text>
<text x="163.9" y="30.4">2.54</text>
<text x="57.5" y="57.3">((13 POS X .100 [2.54])+.020 [.51])</text>
<text x="63.4" y="54.1">1.320±.010</text>
<text x="78.5" y="54.1">33.53±0.25</text>
<text x="115.2" y="69.3">.195</text>
<text x="122" y="69.3">4.95</text>
<text x="129.6" y="69.3">REF</text>
<text x="121.2" y="114.2">.335</text>
<text x="125.5" y="117.8">REF</text>
<text x="127.7" y="114.2">8.51</text>
<text x="167.4" y="115.2">1</text>
<text x="120.5" y="134.3">.394</text>
<text x="127" y="134.3">10.01</text>
<text x="169.4" y="134.9">2</text>
<text x="193.5" y="149.8">2</text>
<text x="197" y="149.8">MAX SWAY</text>
<text x="58.7" y="153">.025</text>
<text x="65.6" y="153">0.64</text>
<text x="73.2" y="153">SQ REF</text>
<text x="108.4" y="153.4">2</text>
<text x="111.9" y="153.4">MAX SWAY</text>
<text x="149.8" y="155.8">.100</text>
<text x="161.5" y="155.8">2.54</text>
<text x="190.3" y="152.5">(EITHER DIRECTION)</text>
<text x="68" y="156.1">(TYP)</text>
<text x="105.2" y="156.1">(EITHER DIRECTION)</text>
<text x="4.2" y="202.8">ITEM NO.</text>
<text x="20.3" y="202.8">PART NUMBER</text>
<text x="43.5" y="202.8">QUANTITY</text>
<text x="79.7" y="202.8">MATERIAL</text>
<text x="9.2" y="207.5">1</text>
<text x="23.3" y="207.5">SSW-50-D</text>
<text x="45.7" y="207.5">.33333</text>
<text x="66.5" y="207.5">VECTRA E130i, COLOR: BLACK</text>
<text x="9.2" y="212.3">2</text>
<text x="23.2" y="212.3">C-15-03-F</text>
<text x="45.7" y="212.3">26.000</text>
<text x="63.4" y="212.3">PHOS BRONZE, 510 SPRING TEMPER</text>
<text x="212.4" y="211.5">BY: M MORA</text>
<text x="255" y="211.4">SHEET 1 OF 1</text>
</g>
<g font-size="2.4">
<text x="7.4" y="120.6" transform="rotate(-90 7.4 120.6)">BY SIGNING THIS DOCUMENT</text>
<text x="10" y="120.6" transform="rotate(-90 10 120.6)">YOU ARE ACCEPTING THE</text>
<text x="12.5" y="120.6" transform="rotate(-90 12.5 120.6)">CONDITIONS SET WITHIN.</text>
<text x="15.1" y="120.6" transform="rotate(-90 15.1 120.6)">YOUR REQUIREMENTS MUST BE</text>
<text x="17.6" y="120.6" transform="rotate(-90 17.6 120.6)">LISTED WITHIN THIS DRAWING.</text>
<text x="20.2" y="120.6" transform="rotate(-90 20.2 120.6)">WHERE NO DIRECTION FROM THE</text>
<text x="22.8" y="120.6" transform="rotate(-90 22.8 120.6)">CUSTOMER IS IDENTIFIED</text>
<text x="25.3" y="120.6" transform="rotate(-90 25.3 120.6)">SAMTEC'S PROCESS</text>
<text x="27.9" y="120.6" transform="rotate(-90 27.9 120.6)">REQUIREMENTS WILL BE USED.</text>
</g>
<g font-size="2.1">
<text x="129.8" y="129.6">C1-B,I-DC</text>
<text x="144.1" y="178.1">UNLESS OTHERWISE SPECIFIED,</text>
<text x="183.4" y="177.9">PROPRIETARY NOTE</text>
<text x="144.1" y="180.2">DIMENSIONS ARE IN INCHES.</text>
<text x="144.4" y="183">TOLERANCES ARE:</text>
<text x="144.7" y="188.5">.XX:</text>
<text x="144.7" y="190.6">.XXX:</text>
<text x="150.4" y="188.5">.01[.3]</text>
<text x="151.7" y="190.6">.005[.13]</text>
<text x="166.2" y="188.5">2</text>
<text x="144.7" y="192.7">.XXXX:</text>
<text x="152.9" y="192.7">.0020[.051]</text>
</g>
<g font-size="2">
<text x="155.1" y="154.7">+.010</text>
<text x="166.7" y="154.7">+0.25</text>
<text x="155.3" y="156.7">-.012</text>
<text x="167" y="156.7">-0.30</text>
<text x="221.5" y="188.8">520 PARK EAST BLVD, NEW ALBANY, IN 47150</text>
<text x="221.5" y="191.1">PHONE: 812-944-6733</text>
<text x="246.1" y="191.1">FAX: 812-948-5047</text>
<text x="221.5" y="193.4">e-Mail</text>
<text x="229.3" y="193.4">info@SAMTEC.com</text>
<text x="252.2" y="193.4">code 55322</text>
</g>
<g font-size="1.9">
<text x="144.2" y="199">PLATING:</text>
<text x="144.2" y="200.9">CONTACT AREA: .000003 MIN GOLD OVER .000050 NICKEL</text>
<text x="144.2" y="202.9">REMAINDER: .000200 REF TIN OVER .000050 NICKEL</text>
</g>
<g font-size="1.8">
<text x="144.2" y="185.7">DECIMALS</text>
<text x="162.9" y="185.7">ANGLES</text>
<text x="212.3" y="196.4">DESCRIPTION:</text>
<text x="212.4" y="202.9">DWG. NO.</text>
</g>
<g font-size="1.7">
<text x="5.7" y="171.8" transform="rotate(-90 5.7 171.8)">DATE:</text>
<text x="9.2" y="171.8" transform="rotate(-90 9.2 171.8)">COMPANY:</text>
<text x="12.8" y="171.8" transform="rotate(-90 12.8 171.8)">CUSTOMER SIGNATURE:</text>
<text x="16.4" y="171.8" transform="rotate(-90 16.4 171.8)">PRINTED NAME:</text>
<text x="19.9" y="171.8" transform="rotate(-90 19.9 171.8)">PHONE No:</text>
<text x="23.5" y="171.8" transform="rotate(-90 23.5 171.8)">EXCEPTIONS:</text>
<text x="163.6" y="196.3">DO NOT SCALE DRAWING</text>
<text x="195.2" y="196.2">SHEET SCALE: 2:1</text>
<text x="143.7" y="212">F:\DWG\SW\Ref\182000\REF-182833-02.SLDDRW</text>
</g>
<g font-size="1.5">
<text x="5" y="76.5">INFORMATIONAL PURPOSES ONLY</text>
<text x="5.4" y="73">USE FOR QUOTING, PRELIMINARY</text>
<text x="7" y="74.8">DESIGN, PROTOTYPING AND</text>
</g>
<g font-size="1.4">
<text x="177.8" y="180.2">THIS DOCUMENT CONTAINS INFORMATION</text>
<text x="177.8" y="182.1">CONFIDENTIAL AND PROPRIETARY TO</text>
<text x="177.8" y="184">SAMTEC, INC. AND SHALL NOT BE REPRODUCED</text>
<text x="177.8" y="185.8">OR TRANSFERRED TO OTHER DOCUMENTS OR</text>
<text x="177.8" y="187.7">DISCLOSED TO OTHERS OR USED FOR ANY</text>
<text x="177.8" y="189.6">PURPOSE OTHER THAN THAT WHICH IT WAS</text>
<text x="177.8" y="191.4">OBTAINED WITHOUT THE EXPRESSED WRITTEN</text>
<text x="177.8" y="193.3">CONSENT OF SAMTEC, INC.</text>
</g>
<text font-size="1.3" x="39" y="13.6">CX-X-XX</text>
</svg>
